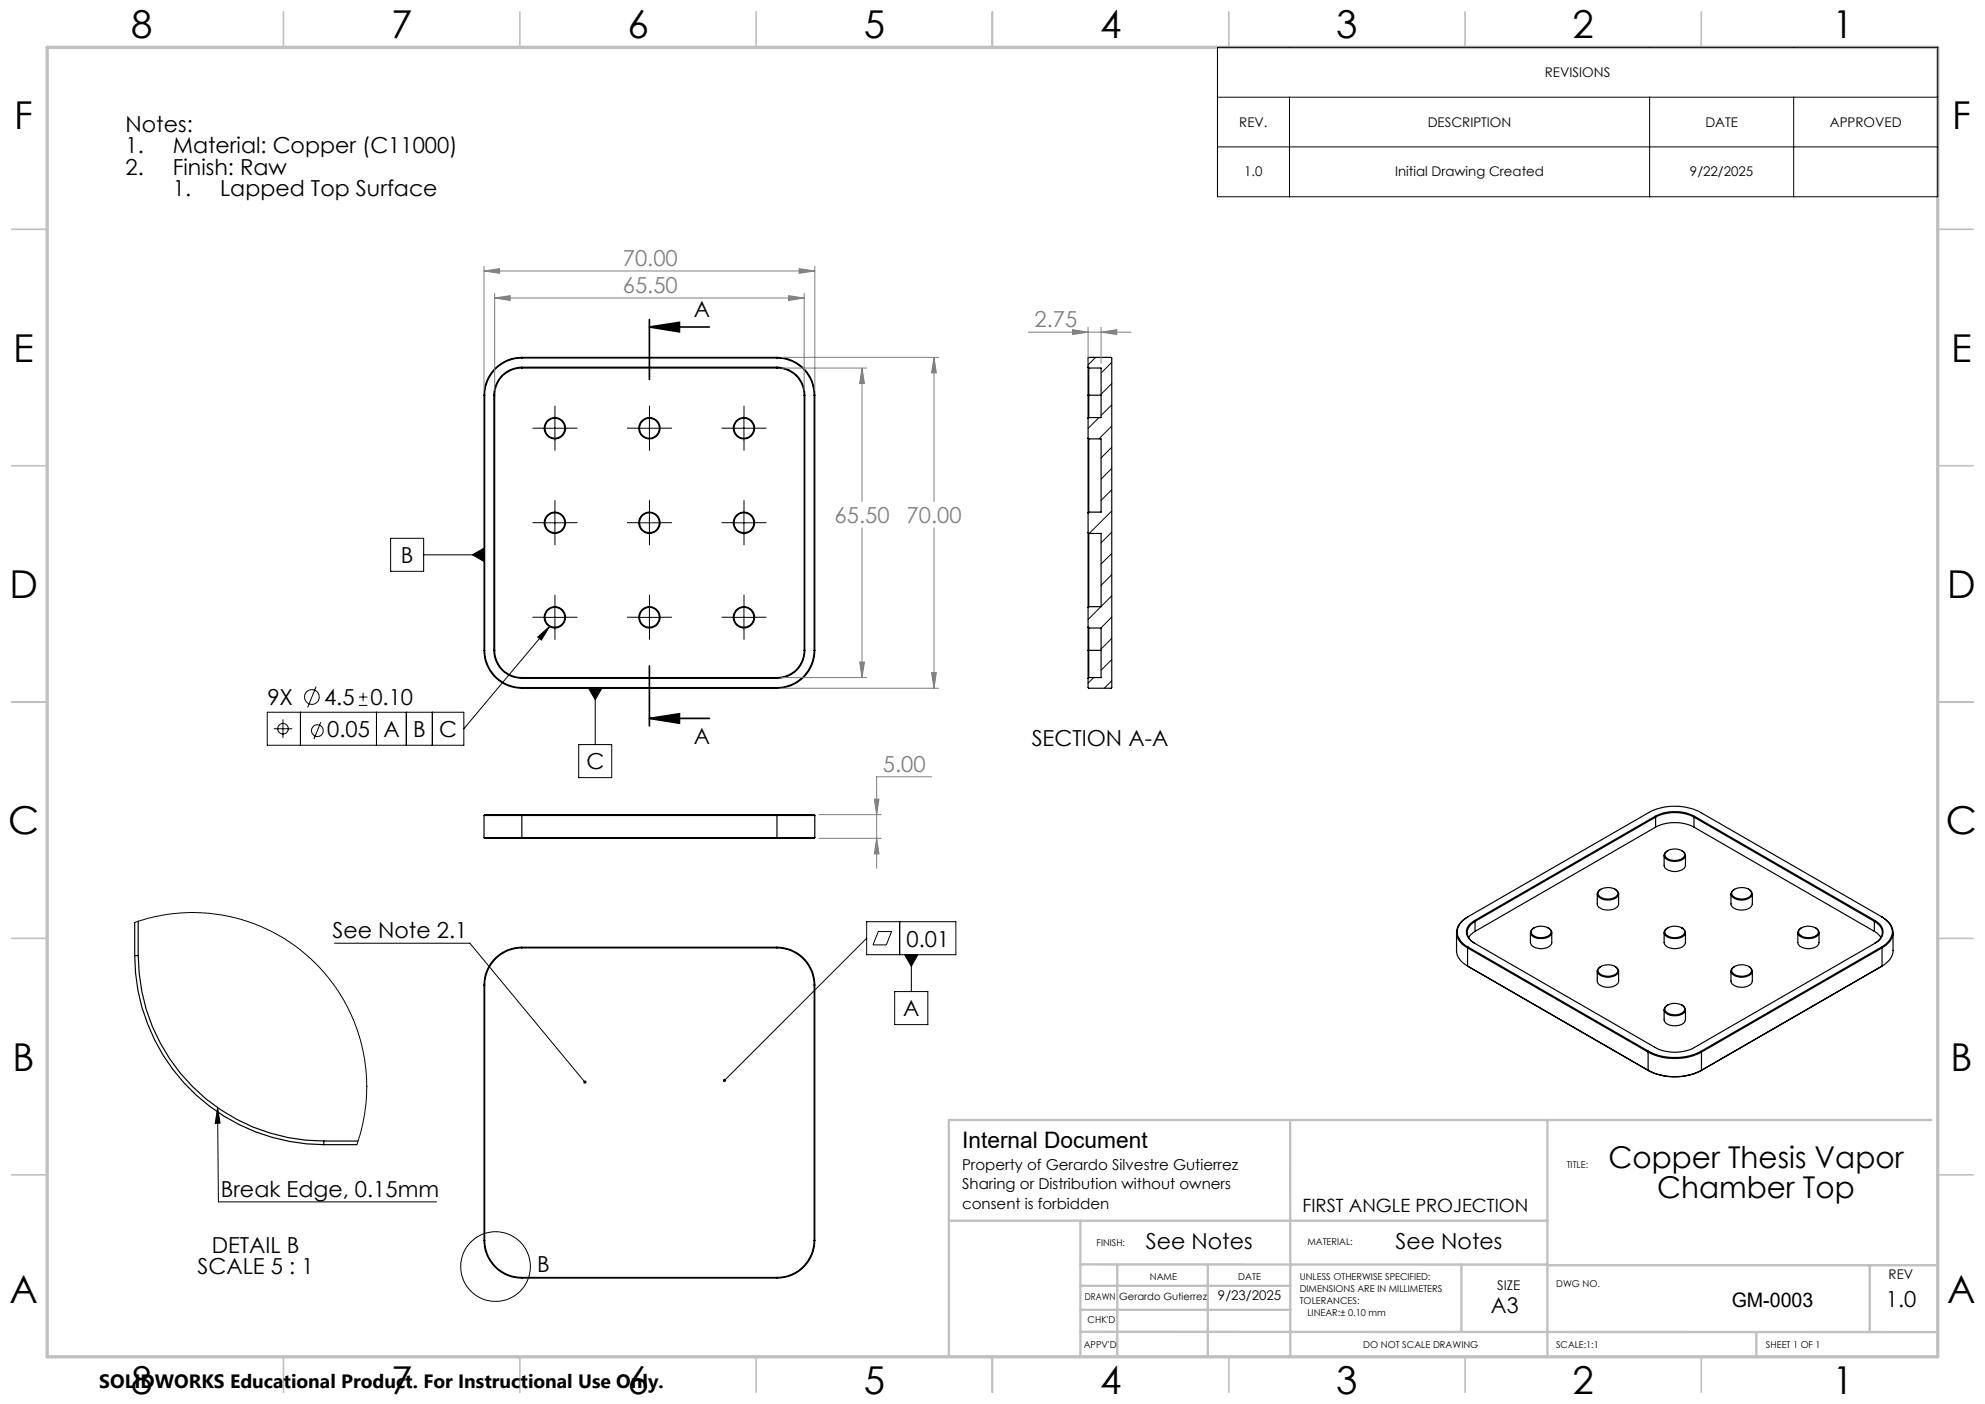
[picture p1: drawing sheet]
<svg xmlns="http://www.w3.org/2000/svg" width="420mm" height="297mm" viewBox="0 0 420 297" stroke-linecap="round" stroke-linejoin="round" font-family="sans-serif">
<g fill="none" stroke="#c0c0c0" stroke-width=".35">
<path d="M60 2.5v7.5M110 2.5v7.5M160 2.5v7.5M210 2.5v7.5M260 2.5v7.5M310 2.5v7.5M360 2.5v7.5M2.5 48.5h7.5M410 48.5h7.5M2.5 98.5h7.5M410 98.5h7.5M2.5 148.5h7.5"/>
<path d="M410 148.5h7.5M2.5 198.5h7.5M410 198.5h7.5M2.5 248.5h7.5M410 248.5h7.5M60 287v7.5M110 287v7.5M160 287v7.5M210 287v7.5M260 287v7.5M310 287v7.5M360 287v7.5"/>
</g>
<g fill="none" stroke="#c0c0c0" stroke-width=".5">
<path d="M273 236.9v49.8M327.4 236.9v49.8M408.6 236.9h-207.8v49.8M200.8 258.2h126.6M228.6 258.2v28.5M228.6 277.1h44.4M228.6 272h44.4M228.6 267.5h98.8M236.4 267.5v19.2M255.6 267.5v19.2M309.2 267.5v14.3M327.4 267.6h82.6"/>
<path d="M395.6 267.6v14.2M228.6 281.7l181.4 .1M371.6 281.8v4.9"/>
</g>
<path d="M10 10h400v277h-400z" fill="none" stroke="#c0c0c0" stroke-width=".7"/>
<g fill="none" stroke="#000" stroke-width=".25">
<path d="M110.4 77.9a5.7 5.7 0 0 0-5.7 5.7M110.4 77.7a5.9 5.9 0 0 0-5.9 5.9M110.4 75.7a7.8 7.8 0 0 0-7.8 7.9M110.4 75.6a8 8 0 0 0-8 8M110.4 77.9h54M110.4 75.6v.1M110.4 77.7v.2M110.4 77.7h54M110.4 75.7h54M110.4 75.6h54M164.4 77.7a5.8 5.8 0 0 1 5.9 5.9M164.4 77.9a5.7 5.7 0 0 1 5.7 5.7"/>
<path d="M164.4 75.7a7.8 7.8 0 0 1 7.9 7.9M164.4 75.6a8 8 0 0 1 8 8M164.4 75.6v.1M164.4 77.7v.2M230.2 77.7v5.9M230.2 77.7v-2l.2-.1h4.7l.1 .1v69.7l-.1 .2h-4.7l-.2-.2v-1.9M230.2 77.7l.2 .2M230.4 77.9v10.4M230.4 77.9h2.6v10.4h-2.6M102.4 83.6h.2M102.4 83.6v54M102.6 83.6v54"/>
<path d="M104.5 83.6h.2M104.5 83.6v54M104.7 83.6v54M170.1 83.6h.2M170.1 83.6v54M170.3 83.6v54M172.3 83.6h.1M172.3 83.6v54M172.4 83.6v54M230.2 83.6h2.8M230.2 92.7l.2 .1M230.2 83.6v54"/>
<path d="M230.4 88.3l-.2 .2M230.4 92.8h2.6v15.5h-2.6M230.4 92.8v15.5M230.2 112.7l.2 .2M230.4 112.9h2.6v15.4h-2.6M230.4 108.3l-.2 .2M230.4 112.9v15.4M102.4 137.6a8 8 0 0 0 8 8M102.4 137.6h.2M102.6 137.6a7.8 7.8 0 0 0 7.8 7.8M104.5 137.6a5.9 5.9 0 0 0 5.9 5.9M104.5 137.6h.2"/>
<path d="M104.7 137.6a5.7 5.7 0 0 0 5.7 5.7M170.1 137.6a5.7 5.7 0 0 1-5.7 5.7M170.1 137.6h.2M170.3 137.6a5.8 5.8 0 0 1-5.9 5.9M172.3 137.6a7.8 7.8 0 0 1-7.9 7.8M172.3 137.6h.1M172.4 137.6a8 8 0 0 1-8 8M230.2 137.6v5.9M230.2 137.6h2.8M230.2 132.7l.2 .2M230.4 132.9v10.4M230.4 132.9h2.6v10.4h-2.6"/>
<path d="M230.4 128.3l-.2 .2M110.4 143.3v.2M110.4 145.4v.2M110.4 145.4h54M110.4 143.5h54M110.4 145.6h54M110.4 143.3h54M164.4 143.3v.2M164.4 145.4v.2M230.4 143.3l-.2 .2M102.4 177.2h70M102.4 172.5h70"/>
<path d="M102.4 177.2l.2 .1h7.8M102.4 172.5v4.7M110.4 172.3h-7.8l-.2 .2M110.4 172.3v5M110.4 172.3h54M110.4 177.3h54M164.4 172.3h7.9l.1 .2M164.4 172.3v5M172.4 177.2l-.1 .1h-7.9M172.4 172.5v4.7M350.2 172.7a9.3 9.3 0 0 1 8.3 0M350.2 172.7l-38.2 22"/>
<path d="M350.2 172.7l.1 .2M350.3 175a9.1 9.1 0 0 1 8.1 0M350.3 172.9a9.1 9.1 0 0 1 8.1 0M350.3 175l-38.2 22M350.3 172.9l-38.2 22M350.3 172.9v2.1M352.9 179.9a1.04 1.04 0 0 0-.8 1.1 1.04 1.04 0 0 0 1 1 3.1 3.1 0 0 0 3.4-.7l.1-.5-.2-.4-.6-.5M358.4 175l38.2 22M358.4 172.9l38.2 22M358.4 172.9v2.1M358.5 172.7l38.2 22M358.5 172.7l-.1 .2"/>
<path d="M28.5 195.2v6.9M29.2 194.9v7.2M308.2 197.3v3.8a3.7 3.7 0 0 0 2.3 3.3M310.6 193.9l38.2-22a12.1 12.1 0 0 1 11.1 0l38.2 22M310.6 193.9a3.4 3.4 0 0 0-1.9 4.5l.9 1.3 1 .6M310.6 193.9a3.9 3.9 0 0 0-2.3 4l.6 1.2 .7 .8 .9 .6M312 194.7a2.71 2.71 0 0 0-1.6 3.2l.8 1.1 .8 .5 38.2 22.1a9 9 0 0 0 8.3 0l38.2-22.1a2.55 2.55 0 0 0 1.7-2.4 2.55 2.55 0 0 0-1.7-2.4M312 194.7l.1 .2M312.1 197l-.8 .6-.6 .7M312.1 194.9a2.49 2.49 0 0 0-1.7 2.4 2.49 2.49 0 0 0 1.7 2.3M312.1 194.9v2.1M323.8 197.3v2.1a1.86 1.86 0 0 0 2.1 1.3 2.09 2.09 0 0 0 2.4-1.3v-2.1"/>
<path d="M324.2 196.5a2.88 2.88 0 0 1 3.9 .3 1.29 1.29 0 0 1-1.4 1.5 2.18 2.18 0 0 1-2.7-1.1zM324.6 196.3a1.05 1.05 0 0 0-.8 1.1 1.05 1.05 0 0 0 1 .9 2.74 2.74 0 0 0 3.5-.9l-.2-.7-.5-.4M338 189.1v2.1a2.21 2.21 0 0 0 2.8 1.3 1.64 1.64 0 0 0 1.7-1.3v-2.1M338.4 188.4a2.79 2.79 0 0 1 3.9 .3 1.28 1.28 0 0 1-1.4 1.4 2.18 2.18 0 0 1-2.8-1.1zM338.7 188.1a1.04 1.04 0 0 0-.7 1.1 1.04 1.04 0 0 0 .9 .9 2.68 2.68 0 0 0 3.6-.9l-.2-.6-.6-.5M352.1 180.9v2.2a2.21 2.21 0 0 0 2.8 1.2 1.73 1.73 0 0 0 1.7-1.2v-2.2M352.1 197.3v2.1a2.4 2.4 0 0 0 3.2 1.2l.7-.3 .5-.6 .1-2.4M352.4 180.4a2.81 2.81 0 0 1 4 .1 1.29 1.29 0 0 1-1.4 1.5 2.25 2.25 0 0 1-2.8-1.1zM352.5 196.5a2.88 2.88 0 0 1 3.9 .3 1.29 1.29 0 0 1-1.4 1.5 2.25 2.25 0 0 1-2.8-1.1zM352.9 196.3a1.04 1.04 0 0 0-.8 1.1 1.04 1.04 0 0 0 1 .9 3.1 3.1 0 0 0 3.4-.7l.1-.5-.2-.4-.6-.4M366.3 189.1v2.1a2.21 2.21 0 0 0 2.8 1.3 1.64 1.64 0 0 0 1.7-1.3v-2.1M366.7 188.4a2.79 2.79 0 0 1 3.9 .3 1.28 1.28 0 0 1-1.4 1.4 2.25 2.25 0 0 1-2.8-1.1z"/>
<path d="M367 188.1a1.04 1.04 0 0 0-.8 1.1 1.04 1.04 0 0 0 1 .9 2.97 2.97 0 0 0 3.5-.7v-.4l-.1-.4-.6-.5M380.4 197.3v2.1a2.4 2.4 0 0 0 3.2 1.2l.6-.3 .6-.6 .1-2.4M380.8 196.5a2.89 2.89 0 0 1 3.9 .3 1.29 1.29 0 0 1-1.4 1.5 2.25 2.25 0 0 1-2.8-1.1zM381.2 196.3a1.04 1.04 0 0 0-.8 1.1 1.04 1.04 0 0 0 1 .9 3.1 3.1 0 0 0 3.4-.7v-.7l-.7-.6M396.6 197l.8 .6 .6 .7M396.6 194.9a2.41 2.41 0 0 1 1.1 3.8l-1.1 .9M396.6 194.9v2.1M396.7 194.7l-.1 .2M398.1 193.9a3.5 3.5 0 0 1 2.1 4.1l-.7 1.3-1.4 1M398.1 193.9a3.9 3.9 0 0 1 2.4 4l-.6 1.2-1.7 1.4M400.5 197.3v3.8a3.9 3.9 0 0 1-2.3 3.3M28.5 202.1a40 40 0 0 0 40 40"/>
<path d="M28.5 202.1h.7M29.2 202.1a39.3 39.3 0 0 0 39.3 39.3M102.4 208.4v54M102.4 208.4h.2M102.6 208.4v54M110.4 200.5a7.9 7.9 0 0 0-7.8 7.9M110.4 200.4a8 8 0 0 0-8 8M110.4 200.4v.1M110.4 200.5h54M110.4 200.4h54M164.4 200.5a7.9 7.9 0 0 1 7.9 7.9M164.4 200.4a8 8 0 0 1 8 8"/>
<path d="M164.4 200.4v.1M172.3 208.4v54M172.3 208.4h.1M172.4 208.4v54M310.5 200.5l38.2 22.1M310.5 204.4l38.3 22.1M310.5 200.5v3.9M310.5 204.4h.1M310.6 200.3l38.2 22.1M310.6 200.3l-.1 .2M338 205.4v2.1a2.21 2.21 0 0 0 2.8 1.3 1.73 1.73 0 0 0 1.7-1.3v-2.1M338.4 204.7a2.79 2.79 0 0 1 3.9 .3 1.28 1.28 0 0 1-1.4 1.4 2.18 2.18 0 0 1-2.8-1.1z"/>
<path d="M338.7 204.4a1.04 1.04 0 0 0-.7 1.1 1.04 1.04 0 0 0 .9 1 3 3 0 0 0 3.5-.7v-.7l-.7-.7M352.1 213.6v2.1a2.03 2.03 0 0 0 2.4 1.3 1.9 1.9 0 0 0 2.1-1.3v-2.1M352.5 212.9a2.88 2.88 0 0 1 3.9 .3 1.29 1.29 0 0 1-1.4 1.4 2.35 2.35 0 0 1-2.8-1.1zM352.9 212.6a1.04 1.04 0 0 0-.8 1.1 1.04 1.04 0 0 0 1 1 3.1 3.1 0 0 0 3.4-.8l.1-.4-.2-.5-.6-.4M366.3 205.4v2.1a2.21 2.21 0 0 0 2.8 1.3 1.73 1.73 0 0 0 1.7-1.3v-2.1M366.7 204.7a2.79 2.79 0 0 1 3.9 .3 1.28 1.28 0 0 1-1.4 1.4 2.25 2.25 0 0 1-2.8-1.1zM367 204.4a1.04 1.04 0 0 0-.8 1.1 1.04 1.04 0 0 0 1 1 2.97 2.97 0 0 0 3.5-.7v-.5l-.1-.4-.6-.5M398.1 200.3l-38.2 22.1M398.1 200.3l.1 .2M398.2 200.5l-38.2 22.1M398.2 200.5v3.9M398.2 204.4l-38.2 22"/>
<path d="M398.2 204.4l-38.3 22.1M348.7 222.6a12.5 12.5 0 0 0 11.3 0M348.7 226.4a12.5 12.5 0 0 0 11.3 0M348.7 222.6v3.8M348.7 226.4l.1 .1M348.8 222.4a12.4 12.4 0 0 0 11.1 0M348.8 226.5a12.4 12.4 0 0 0 11.1 0M348.8 222.4l-.1 .2M359.9 222.4l.1 .2M360 222.6v3.8M360 226.4l-.1 .1M68.5 242.1h7"/>
<path d="M68.5 241.4v.7M68.5 241.4h7.2M102.4 262.4a8 8 0 0 0 8 8M102.4 262.4h.2M102.6 262.4a7.8 7.8 0 0 0 7.8 7.8M110.4 270.2v.2M110.4 270.4h54M110.4 270.2h54M164.4 270.2v.2M172.3 262.4a7.8 7.8 0 0 1-7.9 7.8M172.3 262.4h.1M172.4 262.4a8 8 0 0 1-8 8"/>
<circle cx="117.4" cy="90.6" r="2.1"/>
<circle cx="117.4" cy="90.6" r="2.25"/>
<circle cx="137.4" cy="90.6" r="2.1"/>
<circle cx="137.4" cy="90.6" r="2.25"/>
<circle cx="157.4" cy="90.6" r="2.1"/>
<circle cx="157.4" cy="90.6" r="2.25"/>
<circle cx="117.4" cy="110.6" r="2.25"/>
<circle cx="117.4" cy="110.6" r="2.1"/>
<circle cx="137.4" cy="110.6" r="2.25"/>
<circle cx="137.4" cy="110.6" r="2.1"/>
<circle cx="157.4" cy="110.6" r="2.25"/>
<circle cx="157.4" cy="110.6" r="2.1"/>
<circle cx="117.4" cy="130.6" r="2.25"/>
<circle cx="117.4" cy="130.6" r="2.1"/>
<circle cx="137.4" cy="130.6" r="2.25"/>
<circle cx="137.4" cy="130.6" r="2.1"/>
<circle cx="157.4" cy="130.6" r="2.25"/>
<circle cx="157.4" cy="130.6" r="2.1"/>
</g>
<g fill="none" stroke="#000" stroke-width=".21">
<path d="M257.6 10h152.4v31.6h-152.4zM257.6 20.6h152.4M257.6 31.1h152.4M272.8 20.6v21M349 20.6v21M379.5 20.6v21M231.8 75.6l-1.6 1.6M235.2 76.7l-2.2 2.2M114.9 90.6h5M117.4 88.1v5M134.9 90.6h5M137.4 88.1v5"/>
<path d="M154.9 90.6h5M157.4 88.1v5M232.5 88.3l-2.3 2.3M235.2 81.1l-2.2 2.3M235.2 85.7l-2.2 2.2M235.2 90.1l-2.7 2.7M235.2 94.6l-2.2 2.3M235.2 99.1l-2.2 2.2M82.7 113.9h6.9v7h-6.9zM89.6 117.4h12.8M99.9 117.4l2.5-1.4v2.8zM114.9 110.6h5"/>
<path d="M117.4 108.1v5M134.9 110.6h5M137.4 108.1v5M154.9 110.6h5M157.4 108.1v5M230.5 108.3l-.3 .3M235.2 103.6l-2.2 2.3M235.2 108.1l-4.7 4.8M235.2 112.6l-2.2 2.2M235.2 117.1l-2.2 2.2M113.8 134.8l2.5-2.3-1.8 2.9zM114.9 130.6h5"/>
<path d="M116.3 132.5l-18.2 21.7M117.4 128.1v5M134.9 130.6h5M137.4 128.1v5M154.9 130.6h5M157.4 128.1v5M235.2 121.6l-2.2 2.2M235.2 126l-5 5.1M235.2 130.5l-2.3 2.4M235.2 135l-2.2 2.3M235.2 139.5l-2.2 2.3M56.6 150.7h41.5v7h-41.5z"/>
<path d="M57.9 154.2h3.9M59.9 152.2v3.9M63.6 150.7v7M66.9 145.2l-1.8 4.5M67.9 152.8l-1.5 3.5M76 149.2h1.8M76 147.5h1.8M76.8 146.5v1.8M79.7 150.7v7M86 150.7v7M91.5 150.7v7M122.4 157.5h7v7h-7z"/>
<path d="M124.5 145.6h2.9l-1.5 2.4zM125.9 145.6v11.9M231.4 143.3l-1.2 1.2M235.2 144l-1.6 1.6M28.5 195.2l4.2-1.3 2.4-.4 3.3-.4 2.9-.1 2.8 .2 5.3 .9 5.2 1.6 5.1 2.6 3.8 2.6 3.8 3.4 3.8 4.6 2.5 4.2 1.8 4.3 1.4 4.7 .7 5.1v4.9l-.7 5.6-1.3 4.4M70.8 199.5h28.6l24.4 29.4M183.4 195h18.8v7h-18.8zM183.4 198.5l-30.1 30.1M185.8 197.1h2.8l-1.1 2.8h-2.8zM190.4 195v7M189.3 209.8h7v6.9h-7zM191.4 202h2.8l-1.4 2.4z"/>
<path d="M192.8 202v7.8M46 234.3l.6 3.3h-1.1zM46 234.3l.2 19.9h46.2"/>
<circle cx="59.9" cy="154.2" r="1.12"/>
<circle cx="66" cy="147.4" r="1.55"/>
<circle cx="67.2" cy="154.6" r="1.25"/>
<circle cx="104.9" cy="267.9" r="7.4"/>
</g>
<path d="M137.4 69.2l6.4-1v2zM137.4 69.2h12.7M137.4 67.6v12.7M137.4 152l6.4-1v2zM137.4 140.9v12.7M137.4 152h12.7" fill="none" stroke="#000" stroke-width=".35"/>
<g fill="none" stroke="#808080" stroke-width=".21">
<path d="M102.4 57.3l3.3-.5v1zM102.4 56.3v26.3M102.4 57.3h70M169.1 56.8l3.3 .5-3.3 .5zM172.4 56.3v26.3M104.7 63l3.2-.5v1.1zM104.7 62.1v20.5M104.7 63h65.4M165.4 75.6h33.2M165.4 77.9h18M166.9 62.5l3.2 .5-3.2 .6zM170.1 62.1v20.5"/>
<path d="M182.4 77.9l.5 3.2h-1zM182.4 77.9v28.2M197.6 75.6l.5 3.3h-1zM197.6 75.6v30.5M217.6 70.3h21.7M226.9 69.7l3.3 .6-3.3 .5zM230.2 69.2v7.5M233 70.3l3.3-.6v1.1zM233 69.2v7.6M182.4 111.7v31.6M197.6 111.7v33.9M165.4 145.6h33.2"/>
<path d="M165.4 143.3h18M181.9 140h1l-.5 3.3zM197.1 142.3h1l-.5 3.3zM173.2 172.3h13.3M173.2 177.3h13.3M185 169h1l-.5 3.3zM185.5 177.3l.5 3.4h-1zM197.1 164.3h-11.6v19.4"/>
</g>
<g fill="none" stroke="#000" stroke-width=".21" stroke-dasharray="15.2 1.3 1.3 1.3" stroke-linecap="butt">
<path d="M114.9 90.6h-2.2M117.4 88.1v-2.3M117.4 93.1v2.2M119.9 90.6h2.3M134.9 90.6h-2.2M137.4 88.1v-2.3M137.4 93.1v2.2M139.9 90.6h2.3M154.9 90.6h-2.2M157.4 88.1v-2.3M157.4 93.1v2.2M159.9 90.6h2.3"/>
<path d="M114.9 110.6h-2.2M117.4 108.1v-2.3M117.4 113.1v2.2M119.9 110.6h2.3M134.9 110.6h-2.2M137.4 108.1v-2.3M137.4 113.1v2.2M139.9 110.6h2.3M154.9 110.6h-2.2M157.4 108.1v-2.3M157.4 113.1v2.2M159.9 110.6h2.3"/>
<path d="M114.9 130.6h-2.2M117.4 128.1v-2.3M117.4 133.1v2.2M119.9 130.6h2.3M134.9 130.6h-2.2M137.4 128.1v-2.3M137.4 133.1v2.2M139.9 130.6h2.3M154.9 130.6h-2.2M157.4 128.1v-2.3M157.4 133.1v2.2M159.9 130.6h2.3"/>
</g>
<g fill="#000">
<path d="M137.4 69.2l6.4-1v2zM137.4 152l6.4-1v2z"/>
<path d="M113.8 134.8l2.5-2.3-1.8 2.9zM99.9 117.4l2.5 1.4v-2.8zM124.5 145.6l1.4 2.4 1.5-2.4zM123.5 228.7l-.1 .1a.33 .33 0 0 0 .2 .4 .33 .33 0 0 0 .4 0l-.2-.3 .2 .3a.34 .34 0 0 0 0-.5 .34 .34 0 0 0-.5 0zM153.1 228.3l-.2 .3 .1 .2 .3-.2-.3 .2a.35 .35 0 0 0 .5 0 .35 .35 0 0 0 .1-.4 .35 .35 0 0 0-.5-.1zM191.4 202l1.4 2.4 1.4-2.4zM46 234.3l.6 3.3h-1.1z"/>
</g>
<g fill="#808080">
<path d="M233 70.3l3.3-.6v1.1zM226.9 69.7l3.3 .6-3.3 .5z"/>
<path d="M102.4 57.3l3.3-.5v1zM169.1 56.8l3.3 .5-3.3 .5zM197.6 75.6l.5 3.3h-1zM197.1 142.3h1l-.5 3.3zM166.9 62.5l3.2 .5-3.2 .6zM104.7 63l3.2-.5v1.1zM181.9 140h1l-.5 3.3zM182.4 77.9l.5 3.2h-1zM185 169h1l-.5 3.3zM185.5 177.3l.5 3.4h-1z"/>
</g>
<g font-size="8.1">
<text x="27.7" y="8">8</text>
<text x="82.7" y="8">7</text>
<text x="132.7" y="8">6</text>
<text x="182.7" y="8">5</text>
<text x="232.7" y="8">4</text>
<text x="282.7" y="8">3</text>
<text x="332.7" y="8">2</text>
<text x="387.7" y="8">1</text>
<text x="3" y="27.2">F</text>
<text x="413" y="27.2">F</text>
<text x="2.8" y="76.5">E</text>
<text x="412.8" y="76.5">E</text>
<text x="2" y="126.5">D</text>
<text x="412" y="126.5">D</text>
<text x="1.7" y="176.5">C</text>
<text x="411.7" y="176.5">C</text>
<text x="2.7" y="226.5">B</text>
<text x="412.7" y="226.5">B</text>
<text x="2" y="275.7">A</text>
<text x="412" y="275.7">A</text>
<text x="27.7" y="295">8</text>
<text x="82.7" y="295">7</text>
<text x="132.7" y="295">6</text>
<text x="182.7" y="295">5</text>
<text x="232.7" y="295">4</text>
<text x="282.7" y="295">3</text>
<text x="332.7" y="295">2</text>
<text x="387.7" y="295">1</text>
</g>
<g font-size="6.3">
<text x="340.4" y="247.1">Copper Thesis Vapor</text>
<text x="350.7" y="253.5">Chamber Top</text>
</g>
<text font-size="4.8" x="203.6" y="242.9">Internal Document</text>
<g font-size="4.7">
<text x="26.6" y="27.9">Notes:</text>
<text x="26.6" y="32.4">1.</text>
<text x="36.6" y="32.4">Material: Copper (C11000)</text>
<text x="26.6" y="37">2.</text>
<text x="36.6" y="37">Finish: Raw</text>
<text x="36.6" y="41.5">1.</text>
<text x="46.6" y="41.5">Lapped Top Surface</text>
<text x="146.8" y="67.1">A</text>
<text x="84.8" y="119.1">B</text>
<text x="56.6" y="149.1">9X</text>
<text x="68.6" y="149.1">4.5</text>
<text x="78.4" y="149.1">0.10</text>
<text x="69.2" y="155.9">0.05</text>
<text x="81.1" y="155.9">A</text>
<text x="87.4" y="155.9">B</text>
<text x="92.9" y="155.9">C</text>
<text x="146.8" y="157.3">A</text>
<text x="218.3" y="157.8">SECTION A-A</text>
<text x="124.1" y="162.7">C</text>
<text x="70.3" y="198.5">See Note 2.1</text>
<text x="191.8" y="200.2">0.01</text>
<text x="191.1" y="215">A</text>
<text x="46.7" y="253.2">Break Edge, 0.15mm</text>
<text x="41.8" y="269.5">SCALE 5 : 1</text>
<text x="44.8" y="265">DETAIL B</text>
<text x="113.6" y="269.1">B</text>
<text x="242.4" y="264.1">See Notes</text>
<text x="295.3" y="264.2">See Notes</text>
<text x="399" y="276.5">1.0</text>
</g>
<g font-size="4.7" fill="#808080">
<text x="131.8" y="56.3">70.00</text>
<text x="131.8" y="62">65.50</text>
<text x="218.9" y="69.2">2.75</text>
<text x="176.6" y="110.6">65.50</text>
<text x="191.8" y="110.6">70.00</text>
<text x="186.8" y="163.3">5.00</text>
</g>
<text font-size="4.6" x="315.5" y="277.8">A3</text>
<text font-size="4.2" x="366.4" y="276.4">GM-0003</text>
<text font-size="4.1" x="21" y="293.7">SOLIDWORKS Educational Product. For Instructional Use Only.</text>
<text font-size="3.9" x="275.6" y="256.4">FIRST ANGLE PROJECTION</text>
<g font-size="3.2">
<text x="203.6" y="247.4">Property of Gerardo Silvestre Gutierrez</text>
<text x="203.6" y="251.6">Sharing or Distribution without owners</text>
<text x="203.6" y="255.8">consent is forbidden</text>
</g>
<g font-size="2.8">
<text x="326.9" y="16.3">REVISIONS</text>
<text x="262.2" y="26.9">REV.</text>
<text x="302.1" y="26.9">DESCRIPTION</text>
<text x="360.8" y="26.9">DATE</text>
<text x="387.2" y="26.9">APPROVED</text>
<text x="263.3" y="37.1">1.0</text>
<text x="295.2" y="37.1">Initial Drawing Created</text>
<text x="357.6" y="37.1">9/22/2025</text>
<text x="257.7" y="275">9/23/2025</text>
<text x="316.8" y="273">SIZE</text>
<text x="399.6" y="270.5">REV</text>
</g>
<text font-size="2.1" x="236.8" y="275">Gerardo Gutierrez</text>
<g font-size="2">
<text x="331.5" y="247.1">TITLE:</text>
<text x="232" y="263.5">FINISH:</text>
<text x="276.6" y="263.5">MATERIAL:</text>
<text x="229.5" y="275">DRAWN</text>
<text x="243.3" y="270.8">NAME</text>
<text x="262" y="270.8">DATE</text>
<text x="275" y="270.9">UNLESS OTHERWISE SPECIFIED:</text>
<text x="275" y="273.4">DIMENSIONS ARE IN MILLIMETERS</text>
<text x="275" y="275.9">TOLERANCES:</text>
<text x="329.3" y="272.2">DWG NO.</text>
<text x="230.1" y="280">CHK'D</text>
<text x="276.6" y="278.4">LINEAR:± 0.10 mm</text>
<text x="229.3" y="285.2">APPV'D</text>
<text x="288.5" y="285.2">DO NOT SCALE DRAWING</text>
<text x="329.3" y="285.2">SCALE:1:1</text>
<text x="373.7" y="285.2">SHEET 1 OF 1</text>
</g>
</svg>
